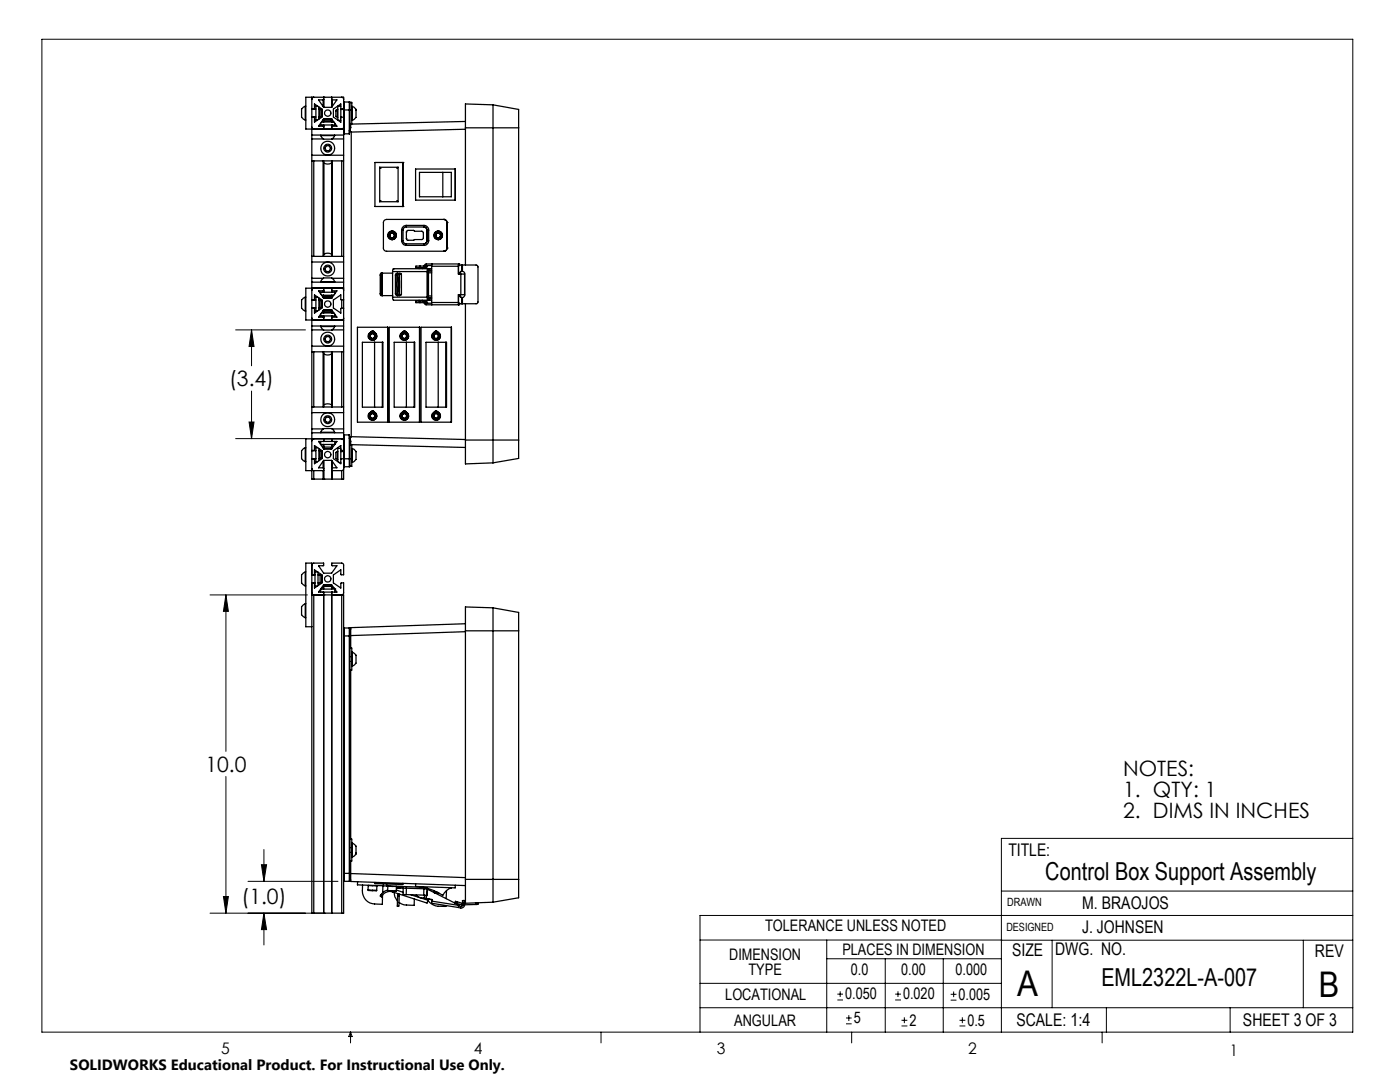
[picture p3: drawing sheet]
<svg xmlns="http://www.w3.org/2000/svg" width="279mm" height="216mm" viewBox="0 0 279 216" stroke-linecap="round" stroke-linejoin="round" font-family="sans-serif">
<g fill="none" stroke="#000" stroke-width=".2">
<path d="M8.4 7.8h261.6v198.2h-261.6zM47 65.8h14M50.2 65.8l.5 3.3h-1zM50.2 65.8v7.2M50.2 78v9.5M47 87.5h14M49.7 84.2h1l-.5 3.3zM41.9 118.7h19.4M45.1 118.7l.5 3.3h-1zM45.1 118.7v31.2M45.1 154.9v27.3M44.6 178.9h1l-.5 3.3z"/>
<path d="M49.5 175.9h18M52.2 172.5h1l-.5 3.4zM52.7 169.5v6.4M199.8 177.8h70.2M270 167.3h-70.2v38.7M41.9 182.2h23M52.7 182.2l.5 3.3h-1zM52.7 182.2v6.4M139.7 187.6h60.2M139.7 196.2h60.1M165 187.6v18.4M165 191.3h34.8"/>
<path d="M167.1 199.5h1.1M167.1 198.4h1.1M167.7 197.8v1.1M176.7 191.3v14.7M178.6 199.5h1.2M178.6 198.4h1.2M179.2 197.8v1.1M188.2 191.3v14.7M189.7 199.6h1.2M189.7 198.4h1.2M190.3 197.8v1.2M199.8 187.6h70.2"/>
<path d="M210 187.6v13.5M260.1 187.6v13.5M270 182.7h-130.3v23.3M70 206v2.1M70 206l.3 .8h-.7zM119.9 206v2.1M139.7 201.1h130.3M168.8 204.3h1.2M168.8 203.1h1.2M169.4 202.6v1.1M170 206v2.1M179.9 204.7h1.2"/>
<path d="M179.9 203.6h1.2M180.5 203v1.2M191.5 204.7h1.2M191.5 203.6h1.2M192.1 203v1.2M220 206v2.1M220.8 201.1v4.9M245.5 201.1v4.9"/>
</g>
<path d="M49.7 84.2h1l-.5 3.3zM50.2 65.8l.5 3.3h-1zM44.6 178.9h1l-.5 3.3zM45.1 118.7l.5 3.3h-1zM52.2 172.5h1l-.5 3.4zM52.7 182.2l.5 3.3h-1z" fill="#000"/>
<g fill="none" stroke="#000" stroke-width=".25">
<path d="M62.2 19.4h.4M62.2 19.4v6.4M62.2 19.4h-1.2v6.4h7.6M62.6 19.4l-.3 .1-.1 .3M62.6 19.4h5.6M64.5 19.9h-.9l1 1.5M64.5 19.9v1.3M64.6 19.8l-.1 .1M64.6 19.4h.1M64.6 19.4v2M66.2 19.4v2M66.2 19.8l.1 .1"/>
<path d="M66.3 19.9h.9l-1 1.5M66.3 19.9v1.3M68.2 19.4l.3 .1 .1 .3M68.2 19.4h.4v76.2h-.4M60.9 21.2l-.3 .1a.92 .92 0 0 0-.4 1.1 1.12 1.12 0 0 0 .3 1.3l.4 .3M60.9 21.2v2.8M60.9 21.2h.1M60.9 24h.1M62.2 25.4l.1 .2 .3 .2M62.2 25.8v1.2M62.2 27v.7M62.2 31v1.1"/>
<path d="M62.2 23.4h.8M62.2 21.7l.8 .1M62.2 27.7v3.3M62.2 32.1v19.1M62.2 25.8h6.4M62.2 27h6.4M62.2 31h6.4M62.2 32.1h6.4M62.2 27.7h2.4M62.6 21.7v.1M62.6 23.4h.1M62.6 32.1v19.1"/>
<path d="M62.7 21.7l.1-1 1.5 1.1v1.6l-1.5 1v-1h-.6M63.4 21.2h-.4v2.8h.4M63.6 21.3v2.5M63.6 23.4h.3M63.6 21.8h.3M63.9 21.8l.3 .2v1.2l-.3 .2M63.9 21.8v1.6M64 24.6v.3h2.8v-.3M64 27.1l.2 .3a.86 .86 0 0 0 1.1 .4 1.11 1.11 0 0 0 1.3-.4l.2-.3M64 27.1h2.8M64 27v.1M64.2 24.3h2.4"/>
<path d="M64.5 25.2l.1 .1M64.5 23.9v.4M64.5 24.9v.3M64.5 32.1v19.1M64.6 25.6l-.1 .2M64.6 32.5l.1 .1a1.41 1.41 0 0 0 1.5-.1l-.1 18.2a1.48 1.48 0 0 0-1.5 .1M64.6 23.7v.6M64.6 24.9v.9M64.6 32.1v19.1M64.6 23.7l-1 1.5h.9M64.6 23.7h1.6M64.6 21.4h1.6"/>
<path d="M64.8 23.8h1.2l.2 .3h-1.6zM65.1 29.1h.6l.3 .5-.3 .5h-.6l-.3-.5zM66.2 23.7v.6M66.2 24.9v.9M66.2 23.7l1 1.5h-.9M66.2 25.6l.1 .2M66.2 32.1v19.1M66.3 27.7h2.3M66.3 25.2l-.1 .1M66.3 23.9v.4M66.3 24.9v.3M66.3 32.1v19.1"/>
<path d="M66.8 27v.1M67.3 21.8v1.6M67.3 21.8l-.3 .2v1.2l.3 .2M67.3 21.8h.1M67.3 23.4h.1M67.5 24h.5M68 21.7h.6M68 21.2h-.6v2.8M68 21.7v1.8M68 21.8h.6M68 23.4h.1M68 21.7v-1l-1.5 1.1v1.6l1.5 1v-.9"/>
<path d="M68.2 21.7v.1M68.2 32.1v19.1M68.6 23.4l-.6 .1M68.6 25.4l-.1 .2-.3 .2M68.6 21.9h.1M68.6 26.7h.1M68.7 20.4v1.5M68.7 20.4l-.1 .1M68.7 21.9v4.8M68.7 21.9h1M68.7 26.7h1M68.7 20.4h1"/>
<path d="M69.7 21.9h.1M69.7 20.4v1.5M69.7 20.4l.1 .1M69.7 21.9v4.8M69.7 26l.4 .4M69.7 26h.1M69.7 26v.7M69.8 20.5l.4-.1v4.4M69.8 25.4l-.1 .6M69.8 25.4h.2M69.8 20.5v1.4M69.8 24.6l.2 .2"/>
<path d="M69.8 21.9v3.5M70 25.4l-.3 .6M70 24.8v.6M70.1 26.4v60.7M70.2 24h.1M70.2 21.2h.1M70.3 21.2l.3 .2a.96 .96 0 0 1 .4 1.1v.3a1.02 1.02 0 0 1-.7 1.2M70.3 21.2v2.8M75.8 33.4h3.6M75.8 33.4v6.9M75.8 33.4l.2 .2M79.4 33.4v6.9"/>
<path d="M79.4 33.4l-.2 .2M80.4 32.4h.1M80.4 32.4v8.8M80.4 32.4h-5.6v8.8h5.6M82.9 33.7h8l-.1 6.2h-7.9zM88.4 34.4h1.7v4.9h-1.7M88.4 34.4h-4.7v4.9h4.7M88.4 34.4v4.9M92.9 25.5v27.4M92.9 25.5h10.6M92.9 24.2l-22.9 .6M92.9 25.8l-22.8 .6"/>
<path d="M98.4 20.9v71.5M98.4 20.9l-5.5-.2v4.8M98.4 20.9l5.1 .9v3.7M103.5 25.5v62.3M60.9 59.3l-.3 .1a.92 .92 0 0 0-.4 1.1 1.12 1.12 0 0 0 .3 1.3l.4 .3M60.9 59.3v2.8M60.9 59.3h.1M62.2 59.8h.6v-1l1.5 1.1v1.6l-1.5 1-.1-1M62.2 56.3v1.2M62.2 55.5v.8M62.2 51.2v1.1M62.2 59.9h.8"/>
<path d="M62.2 52.3v3.2M62.2 57.5v6.4M62.2 57.5h6.4M62.2 56.3h6.4M62.2 52.3h6.4M62.2 51.2h6.4M62.2 55.5h2.4M62.6 57.5l-.3 .1-.1 .3M62.6 59.8v.1M63.4 59.3h-.4v2.8h.4M63.6 59.4v2.5M63.6 59.9h.3"/>
<path d="M63.9 59.9v1.6M63.9 59.9l.3 .2v1.2l-.3 .2M64 58.6v-.3h2.8v.3M64 56.2l.2-.3a.92 .92 0 0 1 1.1-.4 1.12 1.12 0 0 1 1.3 .3l.2 .4M64 56.2h2.8M64 56.2v.1M64.2 58.9h2.4M64.5 58h-.9l1 1.5M64.5 58v.3M64.5 58.9v.4M64.6 57.9l-.1 .1M64.6 59.2h1.6l-.2 .3h-1.2z"/>
<path d="M64.6 57.5v.8M64.6 58.9v.6M64.6 59.5h1.6M65.1 53.2h.6l.3 .5-.3 .5h-.6l-.3-.5zM66.2 57.5v.8M66.2 58.9v.6M66.2 57.9l.1 .1M66.3 55.5h2.3M66.3 58h.9l-1 1.5M66.3 58v.3M66.3 58.9v.4M66.8 56.2v.1"/>
<path d="M68.2 57.5l.3 .1 .1 .3M68.2 59.8v1.7M68.6 59.8h-.5l-.1-1-1.5 1.1v1.6l1.5 1v-.9l.6-.1M68.6 57.5h-7.6v6.4h7.6M75.8 40.3h3.6M75.9 58.6l.1 .4h2.4M75.9 54.9h.2M75.9 58.6h.2M75.9 54.9v3.7M76 40l-.2 .3M76.1 54.9l.2-.4v4.5l-.2-.4M76.1 54.9v3.7"/>
<path d="M77.7 47l.3 .4M77.7 47h.1M78 47.4h.5M78 46.5h.5M78 46.5l-.3 .5M78.2 46.1h.1M78.2 47.8h.1M78.2 46.1a.86 .86 0 0 1 .9 .9 .86 .86 0 0 1-.9 .8M78.4 59.3l.1 .6h7.2M78.4 54.5h-2.3l-.2 .4M78.4 59.3h6.8M78.4 54.2v5.1"/>
<path d="M78.4 54.2h6.8M78.5 46.5l.2 .5M78.5 53.6l-.1 .6M78.5 53.6h.1M78.5 53.6h7.2M78.7 47l-.2 .4M78.9 54.9l.3-.4h.7l.2 .3v3.9l-.2 .2-.6 .1-.4-.4M78.9 54.9v3.7M78.9 54.9h.1M78.9 58.6h.1M79 58.6l.4 .4M79 54.9v3.7"/>
<path d="M79.2 40l.2 .3M79.4 54.5l-.4 .4M79.7 54.7v4.1M79.7 55.4v2.7zM79.7 54.7h-.4v1.8v2.3h.4M79.7 58.8h.4M79.7 54.7h.4M80.2 48a.96 .96 0 0 0 .9 1M80.2 48h.2M80.2 45.9h.2M80.2 45.9v2.1M80.4 41.2h.1"/>
<path d="M80.4 48a.6 .6 0 0 0 .7 .6h3.5M80.4 45.9v2.1M81.1 46.3l.3-.3h1.1l.2 .1h1.5l.3 .3v1.2l-.3 .2-2.9 .1-.2-.3M81.1 45v.3M81.1 48.6v.4M81.1 45a.96 .96 0 0 0-.9 .9M81.1 46.3v1.3M81.1 45h3.5M81.1 49h3.5M81.1 46.3h.1M81.1 47.6h.1M83.6 53.4v.2"/>
<path d="M83.6 59.9v.2M83.8 53.1h-.8v.3h.8M83.8 53.1v.3M83.8 53.1h.9M84.3 53.4v.2M84.3 59.9v.2M84.6 45.3a.66 .66 0 0 1 .6 .6M84.6 45.3a.6 .6 0 0 1 .6 .6M84.6 45.3h-3.5a.6 .6 0 0 0-.7 .6M84.6 45v.3M84.6 45a.96 .96 0 0 1 .9 .9M84.6 48.6v.4"/>
<path d="M84.7 53.1h.1M85 53.1l-.3 .3M85 53.1h.1M85 53.1h.3M85.2 48a.66 .66 0 0 1-.6 .6M85.2 45.9v2.1M85.2 45.9h.1M85.2 48h.1M85.2 59.3l.2 .6M85.2 48a.6 .6 0 0 1-.6 .6M85.2 45.9h.3M85.2 48h.3"/>
<path d="M85.2 54.2v5.1M85.3 53.1l-.3 .3h-1.2M85.3 53.1h.1M85.3 53v.1M85.3 54.1h.8M85.3 54.4h.8M85.3 59.1h.8M85.3 59.4h.8M85.3 54.7h.2M85.3 58.8h.2M85.4 53.6l-.2 .6M85.5 53.6v.3"/>
<path d="M85.5 59.6v.3M85.5 53.9v.2M85.5 54.4v4.7M85.5 59.4v.2M85.5 48a.96 .96 0 0 1-.9 1M85.5 45.9v2.1M85.7 53.9l-.4 .1v5.4l.1 .2h.3M85.7 59.9h.4M85.7 59.6h.4M85.7 53.6h.4M85.7 53.9h.4M85.7 53.6v.3"/>
<path d="M85.7 59.6v.3M86.1 53l-1.1 .1M86.1 53.1h5.4M86.1 53.1v7.3M86.2 52.7l-.1 .4M86.9 47l.3 .4M86.9 47l.1 .2 .2 .2M86.9 47h.1M87.2 47.4h.5M87.2 46.5h.5M87.2 46.5l-.3 .5M87.4 46.1a.86 .86 0 0 1 .9 .9 .86 .86 0 0 1-.9 .8"/>
<path d="M87.7 46.5l.2 .5M87.9 47l-.2 .4M88.6 43.8l.5 .3 .1 .3M88.6 43.8h.1M88.6 43.8a.66 .66 0 0 1 .6 .6M88.6 43.8h-11.4a.66 .66 0 0 0-.7 .6v5.1a.6 .6 0 0 0 .7 .6h11.4M88.6 50.1h.1M89.2 44.4h.1M89.2 49.5a.66 .66 0 0 1-.6 .6M89.2 49.5h.1M89.2 49.5a.6 .6 0 0 1-.6 .6M89.2 44.4v5.1"/>
<path d="M91.5 53.1v1.6h.5M91.5 58.8v1.7M91.5 52.7v.4M91.5 52.7h.1M91.5 53h.1M91.5 53v1.7M91.5 52.7h-6.4l-.4 .1v.3M91.5 52.7v.3M91.5 52.9h.6M91.7 58.9l.1 .3 .3 .2M91.7 58.9h.1M91.7 54.6h.1"/>
<path d="M91.7 54.6v.1M91.7 58.8v.1M91.8 58.9l.1 .3 .4 .2M91.8 54.6v.1M91.8 58.8v.1M92 54.7h.7v4.1h-.7M92 54.7v4.1M92 58.8h-.5v1.6M92.1 54.1l-.3 .2-.1 .3M92.1 52.9h.2M92.1 59.4h.2M92.1 52.9v1.2"/>
<path d="M92.1 59.4v1.2M92.1 54.1h.2M92.3 54.1l-.4 .3-.1 .2M92.3 54.1l.4 .4v4.4l-.4 .5M92.3 52.9h2.8l.3 .3v7.1l-.3 .3h-2.8M92.3 52.9v1.2M92.3 59.4v1.2M60.9 62.1h.1M62.2 63.5l.1 .2 .3 .2M62.2 63.9v1.2M62.2 65.1v.7M62.2 69.1v1.1"/>
<path d="M62.2 65.8v3.3M62.2 70.2v11M62.2 63.9h6.4M62.2 65.1h6.4M62.2 69.1h6.4M62.2 70.2h6.4M62.2 65.8h2.4M62.6 61.5h.1M62.6 70.2v11M63 61.5h-.8M63.6 61.5h.3M64 62.7v.3h2.8v-.3"/>
<path d="M64 65.2l.2 .3a.86 .86 0 0 0 1.1 .4 1.11 1.11 0 0 0 1.3-.4l.2-.3M64 65.2h2.8M64 65.1v.1M64.2 62.4h2.4M64.5 63.3l.1 .1M64.5 62v.4M64.5 63v.3M64.5 70.2v11M64.6 63.7l-.1 .2M64.6 70.6l.1 .1a1.41 1.41 0 0 0 1.5-.1l-.1 10.2a1.48 1.48 0 0 0-1.5 0M64.6 61.8v.6M64.6 63v.9"/>
<path d="M64.6 70.2v11M64.6 61.8l-1 1.5h.9M64.6 61.8h1.6M64.8 61.9h1.2l.2 .3h-1.6zM65.1 67.2h.6l.3 .5-.3 .5h-.6l-.3-.5zM66.2 61.8v.6M66.2 63v.9M66.2 61.8l1 1.5h-.9M66.2 63.7l.1 .2M66.2 70.2v11M66.3 65.8h2.3M66.3 63.3l-.1 .1"/>
<path d="M66.3 62v.4M66.3 63v.3M66.3 70.2v11M66.8 65.1v.1M68.2 70.2v11M68.6 63.5l-.1 .2-.3 .2M71.3 65.3h6.1v18.9h-6.1zM73.8 67.1l.2 .4M73.8 67.1h.1M73.8 67.1l.3 .4M74 67.5h.6M74 66.6h.6"/>
<path d="M74 66.6l-.2 .5M74.1 66.6l-.3 .5M74.3 66.2a.85 .85 0 0 1 .9 .9 .85 .85 0 0 1-.9 .8M74.4 66.1l.4 .2M74.4 66.1h.1M74.4 66.1l-.5 .2M74.4 66.1l-.4 .2M74.6 66.6l.2 .5M74.8 68.3h-2.5v12.9h2.5M74.8 68.3h1.6v12.9h-1.6M74.8 68.3v12.9M74.8 67.1l-.2 .4"/>
<path d="M76.3 68.3v12.9M77.7 65.3h6v18.9h-6zM80.2 67.1l.2 .4M80.2 67.1h.1M80.4 67.5h.5M80.4 66.6h.5M80.4 66.6l-.2 .5M80.7 66.2h.1M80.7 67.9h.1M80.7 66.2a.85 .85 0 0 1 .9 .9 .85 .85 0 0 1-.9 .8M80.7 66.1l.4 .2M80.7 66.1h.1"/>
<path d="M80.7 66.1l-.4 .2M80.9 66.6l.3 .5M81.1 68.3h-2.4v12.9h2.4M81.1 68.3h1.7v12.9h-1.7M81.1 68.3v12.9M81.2 67.1l-.3 .4M82.7 68.3v12.9M83.7 65.3v18.9M83.8 60.1h1.2l.3 .3M83.8 60.1h-.8v.3h.8M83.8 60.4h.9M83.8 60.1v.3"/>
<path d="M84 65.3h6.1v18.9h-6.1zM84.7 60.4l.3 .4h6.5M84.7 60.4h.1M84.7 60.1l.3 .3M85 60.4l1.1 .1M85 60.4h.3M85 60.4h.1M85.3 60.4v.1M85.3 60.4h.1M86.1 60.4l.1 .4M86.1 60.4h5.4M86.5 67.1l.2 .4"/>
<path d="M86.5 67.1h.1M86.5 67.1l.3 .4M86.7 67.5h.6M86.7 66.6h.6M86.7 66.6l-.2 .5M86.8 66.6l-.3 .5M87 66.2h.1M87 67.9h.1M87 66.2a.85 .85 0 0 1 .9 .9 .85 .85 0 0 1-.9 .8M87.1 66.1l.4 .2M87.1 66.1l-.5 .2M87.1 66.1l-.4 .2"/>
<path d="M87.3 66.6l.2 .5M87.5 68.3h-2.5v12.9h2.5M87.5 68.3h1.6v12.9h-1.6M87.5 68.3v12.9M87.5 67.1l-.2 .4M89 68.3v12.9M90.1 65.3v18.9M91.5 60.4v.4M91.5 60.5h.1M91.5 60.8h.1M91.5 60.5v.3M91.5 60.6h.6"/>
<path d="M92.1 60.6h.2M92.9 60.6v27.2M60.9 89.4l-.3 .1a.92 .92 0 0 0-.4 1.1 1.12 1.12 0 0 0 .3 1.3l.4 .2M60.9 89.4v2.7M60.9 89.4h.1M60.9 92.1h.1M62.2 93.5l.1 .3 .3 .1M62.2 87.5v8.1h.4M62.2 86.4v1.1M62.2 85.6v.8M62.2 81.2v1.1M62.2 91.5h.8"/>
<path d="M62.2 89.9h.8M62.2 82.3v3.3M62.2 81.2h6.4M62.2 87.5h6.4M62.2 86.4h6.4M62.2 82.3h6.4M62.2 85.6h2.4M62.6 87.6l-.3 .1-.1 .2M62.6 93.9h1.9M62.6 95.6h1.9M62.6 89.9h.1M62.6 91.5h.1"/>
<path d="M62.6 93.9v1.7M62.7 89.9l.1-1 1.5 1v1.6l-1.5 1v-.9l-.6-.1M63.4 89.3h-.4v2.8h.4M63.6 89.5v2.4M63.6 91.5h.3M63.6 89.9h.3M63.9 89.9v1.6M63.9 89.9l.3 .2v1.2l-.3 .2M64 88.1v.6h2.8v-.6M64 86.3l.2-.4a.92 .92 0 0 1 1.1-.4 1.12 1.12 0 0 1 1.3 .3l.2 .5M64 86.3h2.8M64 86.3v.1"/>
<path d="M64.5 93.3l.1 .2M64.5 95.6h.1M64.5 88.1h1.8M64.5 88.1h-.9l1 1.5M64.5 88.7v.7M64.5 92v1.3M64.5 93.9v1.7M64.6 93.8l-.1 .1M64.6 88l-.1 .1M64.6 95.6h.1M64.6 89.2h1.6l-.2 .3h-1.2zM64.6 87.6v.5"/>
<path d="M64.6 88.7v.9M64.6 91.9v3.7M64.6 91.9l-1 1.4h.9M64.6 91.9h1.6M64.6 89.6h1.6M64.6 95.6h1.6M65.1 83.3h.6l.3 .4-.3 .5h-.6l-.3-.5zM66.2 87.6v.5M66.2 88.7v.9M66.2 91.9v3.7M66.2 91.9l1 1.4h-.9M66.2 93.8l.1 .1"/>
<path d="M66.2 88l.1 .1M66.2 95.6h.1M66.2 88.7v.8M66.3 85.6h2.3M66.3 93.3l-.1 .2M66.3 93.9h1.9M66.3 88.1h.9l-1 1.5M66.3 95.6h1.9M66.3 88.7v.7M66.3 92v1.3M66.3 93.9v1.7M66.8 86.3v.1"/>
<path d="M67.3 90.1l-.3 .2v1.2l.3 .2M67.3 90.1v1.6M67.3 90.1h.1M67.3 91.7h.1M67.7 92.3h.3M68 89.8l.6 .1M68 89.8v1.8M68 89.5h-.6v2.6M68 90.1h.6M68 89.8v-.9l-1.5 1v1.6l1.5 1v-.9M68.2 87.6l.3 .1 .1 .2M68.2 89.9v.2"/>
<path d="M68.2 93.9v1.7M68.6 93.5l-.1 .3-.3 .1M68.6 93l.1 .1M68.6 86.8h.1M68.6 87.6h-7.6v6.3h1.2M68.7 91.5l-.7 .1M68.7 91.5v1.6M68.7 91.5h1M68.7 93.1h1M68.7 86.8v4.7M68.7 86.8h1M69.7 91.5v1.6"/>
<path d="M69.7 91.5h.1M69.7 86.8v.7M69.7 86.8v4.7M69.7 87.5l.3 .6M69.7 87.5h.1M69.7 87.5l.1 .6M69.8 91.5v1.5M69.8 93l-.1 .1M69.8 88.1v3.4M69.8 93v.1M70 88.1v.6M70 88.1h-.2"/>
<path d="M70 88.7l-.2 .2M70 88.7l22.9 .6M70.1 87.1l-.4 .4M70.1 87.1l22.8 .6M70.2 88.7v4.4h-.4M70.2 92.3h.1M70.2 89.5h.1M70.3 89.5l.3 .1a.94 .94 0 0 1 .4 1.2v.3a1.03 1.03 0 0 1-.7 1.2M70.3 89.5v2.8M73.8 83l.2 .4M73.8 83h.1M73.8 83l.3 .4"/>
<path d="M74 83.4h.6M74 82.5h.6M74 82.5l-.2 .5M74.1 82.5l-.3 .5M74.3 82.1a.86 .86 0 0 1 .9 .9 .86 .86 0 0 1-.9 .9M74.4 82l-.5 .2M74.4 82l.4 .3M74.4 82h.1M74.4 82l-.4 .2M74.6 82.5l.2 .5M74.8 83l-.2 .4M80.2 83l.2 .4"/>
<path d="M80.2 83h.1M80.4 83.4h.5M80.4 82.5h.5M80.4 82.5l-.2 .5M80.7 82.1h.1M80.7 83.9h.1M80.7 82.1a.86 .86 0 0 1 .9 .9 .86 .86 0 0 1-.9 .9M80.7 82l-.4 .2M80.7 82l.4 .3M80.7 82h.1M80.9 82.5l.3 .5M81.2 83l-.3 .4"/>
<path d="M86.5 83h.1M86.5 83l.2 .4M86.5 83l.3 .4M86.7 83.4h.6M86.7 82.5h.6M86.7 82.5l-.2 .5M86.8 82.5l-.3 .5M87 82.1h.1M87 83.9h.1M87 82.1a.86 .86 0 0 1 .9 .9 .86 .86 0 0 1-.9 .9M87.1 82l-.5 .2M87.1 82l.4 .3"/>
<path d="M87.1 82l-.4 .2M87.3 82.5l.2 .5M87.5 83l-.2 .4M92.9 87.8v4.8l5.5-.2M92.9 87.8h10.6M103.5 87.8v3.7l-5.1 .9M60.2 116.3l.7 .6M60.2 116.3h.1M60.9 114.1l-.3 .2a.86 .86 0 0 0-.4 1.1v.9M60.9 114.1v2.8M60.9 114.1h.1M60.9 116.9h.1"/>
<path d="M62.2 118.7h.4M62.2 112.7l.3-.3h2.1l-.1 .5h-.9l1 1.5h1.6l1-1.5h-.9l-.1-.5 2.3 .1 .1 2.2-.6-.1v-.9l-1.5 1v1.6l1.5 1 .1-1h.5v2.1l-.4 .3M62.2 118.3l.1 .2 .3 .2M62.2 116.3h.7M62.2 114.7h.7M62.6 118.7v63.5M62.6 118.7h5.6M62.7 114.7l.1-1 1.5 1v1.6l-1.5 1-.1-1M63.4 114.1h-.5v2.8h.5M63.5 114.2v2.6M63.5 116.3h.4M63.5 114.7h.4"/>
<path d="M63.9 114.7l.3 .2v1.2l-.3 .2M63.9 114.7v1.6M64 117.5h2.8M64 117.5h.1M64 117.5v.6M64.2 117.3h.4M64.5 118.1l.1 .2M64.5 118.1h1.8M64.5 118.1h-.9l1-1.4h1.6l1 1.4h-.9M64.6 118.7h.1M64.6 118.6l-.1 .1M64.6 117l.2-.3h1.2l.2 .3"/>
<path d="M64.6 117h1.6M64.6 117v.5M64.6 118.1v64.1M66.2 117.3h.4M66.2 117v.5M66.2 118.1v64.1M66.2 118.7v63.5M66.3 118.1l-.1 .1 .1 .5M66.8 117.5h.1M66.8 117.5v.6M68.2 118.7h.4v63.5h-.4M68.2 118.7v63.5"/>
<path d="M60.9 120.5l-.3 .2a.95 .95 0 0 0-.4 1.2 1.1 1.1 0 0 0 .7 1.4M60.9 120.5v2.8M60.9 120.5h.1M60.9 123.3h.1M62.2 125.1h-1.2v-12.7h1.2v69.8h.4M68.6 126.9h.1M68.7 125.3v1.6M68.7 125.3l-.1 .1M68.7 125.3h1.1l.2 .2M68.7 126.9v47.4M68.7 126.9h1M69.7 126.9h.1"/>
<path d="M69.7 126.9v47.4M69.7 125.3h.1M69.8 129.3h.4v4.4h-.4M69.8 126.9v47.4M69.8 125.4l-.1-.1v1.6M69.8 125.4v1.5M69.8 126.8h.2M69.8 125.4l.2 .1M70 125.5v1.3M70 126.8v2.5M70 133.7v33.7M70.2 132.9h.1"/>
<path d="M70.2 130.1h.1M70.3 130.1l.3 .2a.84 .84 0 0 1 .4 1.1 1.12 1.12 0 0 1-.3 1.3l-.4 .2M70.3 130.1v2.8M92.9 124.5l-23.2 .8M92.9 125.9v49.6M92.9 125.9h10.6M92.9 126l-22.9 .8M98.4 121.3l-5.5-.2v4.8M98.4 121.3v58.7M98.4 121.3l5.1 .9v3.7M103.5 125.9v49.6M68.6 174.3h.1"/>
<path d="M68.6 175.7l.1 .2M68.7 174.3v1.6M68.7 174.3h1M68.7 175.9h1M69.7 174.3h.1M69.7 174.3v1.6M69.7 175.9l23.2 .8M69.7 175.9h.1M69.8 167.4h.4v4.4h-.4M69.8 174.3v1.4M69.8 175.7l-.1 .2M69.8 174.3h.2"/>
<path d="M70 175.6l-.3 .3M70 174.3v1.3M70 175.6l-.2 .1M70 174.3l22.9 .8M70 171.8v2.5M70.2 171h.1M70.2 168.2h.1M70.3 168.2l.4 .3a.93 .93 0 0 1 .3 1.2 1.14 1.14 0 0 1-.7 1.3M70.3 168.2v2.8M71.4 175.9l-.1 .7 5.2 .1M72.4 176.6a3.1 3.1 0 0 0 1.4 3.6l1 .2h1.5v-1.8M73.4 177.6l1.8 .1"/>
<path d="M73.4 177.6l.6 .1h1.2M73.5 176.7l1.7 .1M73.5 176.7l-.1 .9M73.6 176.7h-.1M74.8 176.1v.2l5.6 .2v-.3M75.1 176.7l.1 .1M75.2 176.8v.9M76.1 178.5l-.2 .3 .2 .2 .2-.4M76.1 178.5l.2 .1M76.4 176.7v1.4M76.5 176.7l.7 .1M76.5 176.4v.3"/>
<path d="M77.2 176.8l7.1 .2M77.2 176.4v.4M77.4 177.6l-.8 .4-.5 .5M77.4 177.7l.8 .2 .9-.1M77.4 177.7l1.7 .1M77.4 176.8l1.7 .1M77.4 176.8v.9M77.4 176.8h.1M78.4 178l6.8 2.2 .2-.6M78.4 178a1.85 1.85 0 0 0-2.1 .6M78.4 177.9v.1M78.7 178.1a2.39 2.39 0 0 0 .6 1.7"/>
<path d="M79.1 176.8v.1M79.1 177.2h1.4M79.1 177.6l1.3 .4M79.1 176.9v.9M79.3 178.7v2.1l.3-.1 .1-1.9M79.3 178.7l.4 .1M79.4 178.3l-.1 .4M79.4 176.8v.4M79.7 178.4v.4M79.8 176.9l-.1 .3M79.8 176.9l.5 .1M79.8 176.9v.3"/>
<path d="M79.9 176.9h-.1M80.2 176.9l.3 .3M80.5 177.2h.6M80.5 177.2l-.1 1.3h.7M81.1 178.5l3.5 .1M81.1 176.9v.3M81.1 177.2l3.5 .1M81.1 177.2v1.3M82 178.5l3.4 1.1M82.7 179.4v1.3a3.9 3.9 0 0 1-3.1-.6M82.9 176.4v.5l7.9 .3 .1-.6M83.1 178.6a1.67 1.67 0 0 0 1.6 .6"/>
<path d="M83.7 176.9a11.6 11.6 0 0 1 4.7 1.7 3.1 3.1 0 0 1 1.7-1.5l-.2 .1M84.6 177.3l.6 .1M84.6 177.1v.2M84.6 177.3v1.3M84.7 179.2l.4 .1M84.7 179.2h.1M84.8 178.6l-.1 .6M85.1 179.3l1.2 .2-.1 .3M85.2 178.6l-.1 .7M85.2 177.4h.1zM85.2 177.4v1.2h-.6M85.3 177.2l-.1 .2"/>
<path d="M85.3 177.4l1.3 .7M85.3 177.4l-.1 1.1M85.4 179.6a3.3 3.3 0 0 0 3.6 1.3v-.2M86.2 179.8l-.1 .4 5.4 .9M86.2 179.5l-.7-.1-.1 .2M86.2 179.8l5.3 .9M86.6 178l.8 .1M86.6 178l1 .2M86.6 177.7v.3M86.7 178.2l4.8 2.5M89.1 177.7l-.1 1.6M91.3 180l-.4-.2-.1 .4 .4 .1"/>
<path d="M91.3 180l-.1 .3M91.3 180l1 .2M92.9 175.5v4.7M92.9 175.5h10.6M103.5 175.5v3.6l-5.1 .9M62.6 182.2h5.6M64.6 182.2h.1M91.2 180.3l.9 .3 2.9-.1M91.5 180.7v.4M92.3 180.2h.1M92.3 180.2h.6M92.4 180.2l-.1-.5h.3l.1 .5"/>
<path d="M92.4 180.6l-.3 .3-.6-.1M92.7 180.6a.67 .67 0 0 1-.7 .6l-.5-.1M95 180.2v.3M95.4 180.1v.3l-.4 .1M98.4 180l-5.5 .2"/>
<circle cx="65.4" cy="29.6" r="1.39"/>
<circle cx="65.4" cy="29.5" r=".79"/>
<circle cx="65.4" cy="22.6" r=".63"/>
<circle cx="65.4" cy="53.7" r=".8"/>
<circle cx="65.4" cy="53.7" r="1.39"/>
<circle cx="78.2" cy="47" r=".75"/>
<circle cx="78.2" cy="47" r=".86"/>
<circle cx="87.4" cy="47" r=".86"/>
<circle cx="87.4" cy="47" r=".75"/>
<circle cx="65.4" cy="67.7" r="1.39"/>
<circle cx="65.4" cy="67.6" r=".79"/>
<circle cx="65.4" cy="60.7" r=".63"/>
<circle cx="74.3" cy="67.1" r=".75"/>
<circle cx="74.3" cy="67.1" r=".85"/>
<circle cx="80.7" cy="67.1" r=".75"/>
<circle cx="80.7" cy="67.1" r=".85"/>
<circle cx="87" cy="67.1" r=".75"/>
<circle cx="87" cy="67.1" r=".85"/>
<circle cx="65.4" cy="83.7" r="1.39"/>
<circle cx="65.4" cy="83.7" r=".79"/>
<circle cx="65.4" cy="90.7" r=".63"/>
<circle cx="74.3" cy="83" r=".75"/>
<circle cx="74.3" cy="83" r=".86"/>
<circle cx="80.7" cy="83" r=".75"/>
<circle cx="80.7" cy="83" r=".86"/>
<circle cx="87" cy="83" r=".75"/>
<circle cx="87" cy="83" r=".86"/>
<circle cx="65.4" cy="115.5" r=".63"/>
</g>
<g font-size="7.1">
<text x="203" y="198.7">A</text>
<text x="263.2" y="198.9">B</text>
</g>
<g font-size="4.9">
<text x="208.6" y="175.7">Control Box Support Assembly</text>
<text x="219.8" y="196.7">EML2322L-A-007</text>
</g>
<g font-size="4.2">
<text x="45.7" y="77.1">(3.4)</text>
<text x="41" y="154">10.0</text>
<text x="224.2" y="154.8">NOTES:</text>
<text x="224.2" y="158.9">1. QTY: 1</text>
<text x="224.2" y="163.1">2. DIMS IN INCHES</text>
<text x="48.2" y="180.4">(1.0)</text>
</g>
<g font-size="3.5">
<text x="201.2" y="170.7">TITLE:</text>
<text x="216" y="181.4">M. BRAOJOS</text>
<text x="202" y="190.7">SIZE</text>
<text x="210.6" y="190.6">DWG. NO.</text>
<text x="216" y="186.2">J. JOHNSEN</text>
<text x="262.4" y="190.9">REV</text>
<text x="202.9" y="204.6">SCALE: 1:4</text>
<text x="248.1" y="204.6">SHEET 3 OF 3</text>
</g>
<g font-size="3.2">
<text x="152.7" y="185.7">TOLERANCE UNLESS NOTED</text>
<text x="145.5" y="191.5">DIMENSION</text>
<text x="168.1" y="190.5">PLACES IN DIMENSION</text>
<text x="149.4" y="194.6">TYPE</text>
<text x="169.8" y="194.6">0.0</text>
<text x="179.8" y="194.6">0.00</text>
<text x="190.7" y="194.6">0.000</text>
<text x="144.7" y="199.6">LOCATIONAL</text>
<text x="168.7" y="199.4">0.050</text>
<text x="180.2" y="199.4">0.020</text>
<text x="191.3" y="199.5">0.005</text>
<text x="146.5" y="204.6">ANGULAR</text>
<text x="170.4" y="204.2">5</text>
<text x="181.5" y="204.6">2</text>
<text x="193.1" y="204.6">0.5</text>
<text x="44.2" y="210.4">5</text>
<text x="94.6" y="210.3">4</text>
<text x="143.1" y="210.4">3</text>
<text x="193.2" y="210.3">2</text>
<text x="245.4" y="210.6">1</text>
</g>
<text font-size="3" x="14" y="213.5">SOLIDWORKS Educational Product. For Instructional Use Only.</text>
<g font-size="2.3">
<text x="200.8" y="185.7">DESIGNED</text>
<text x="201" y="180.9">DRAWN</text>
</g>
</svg>
